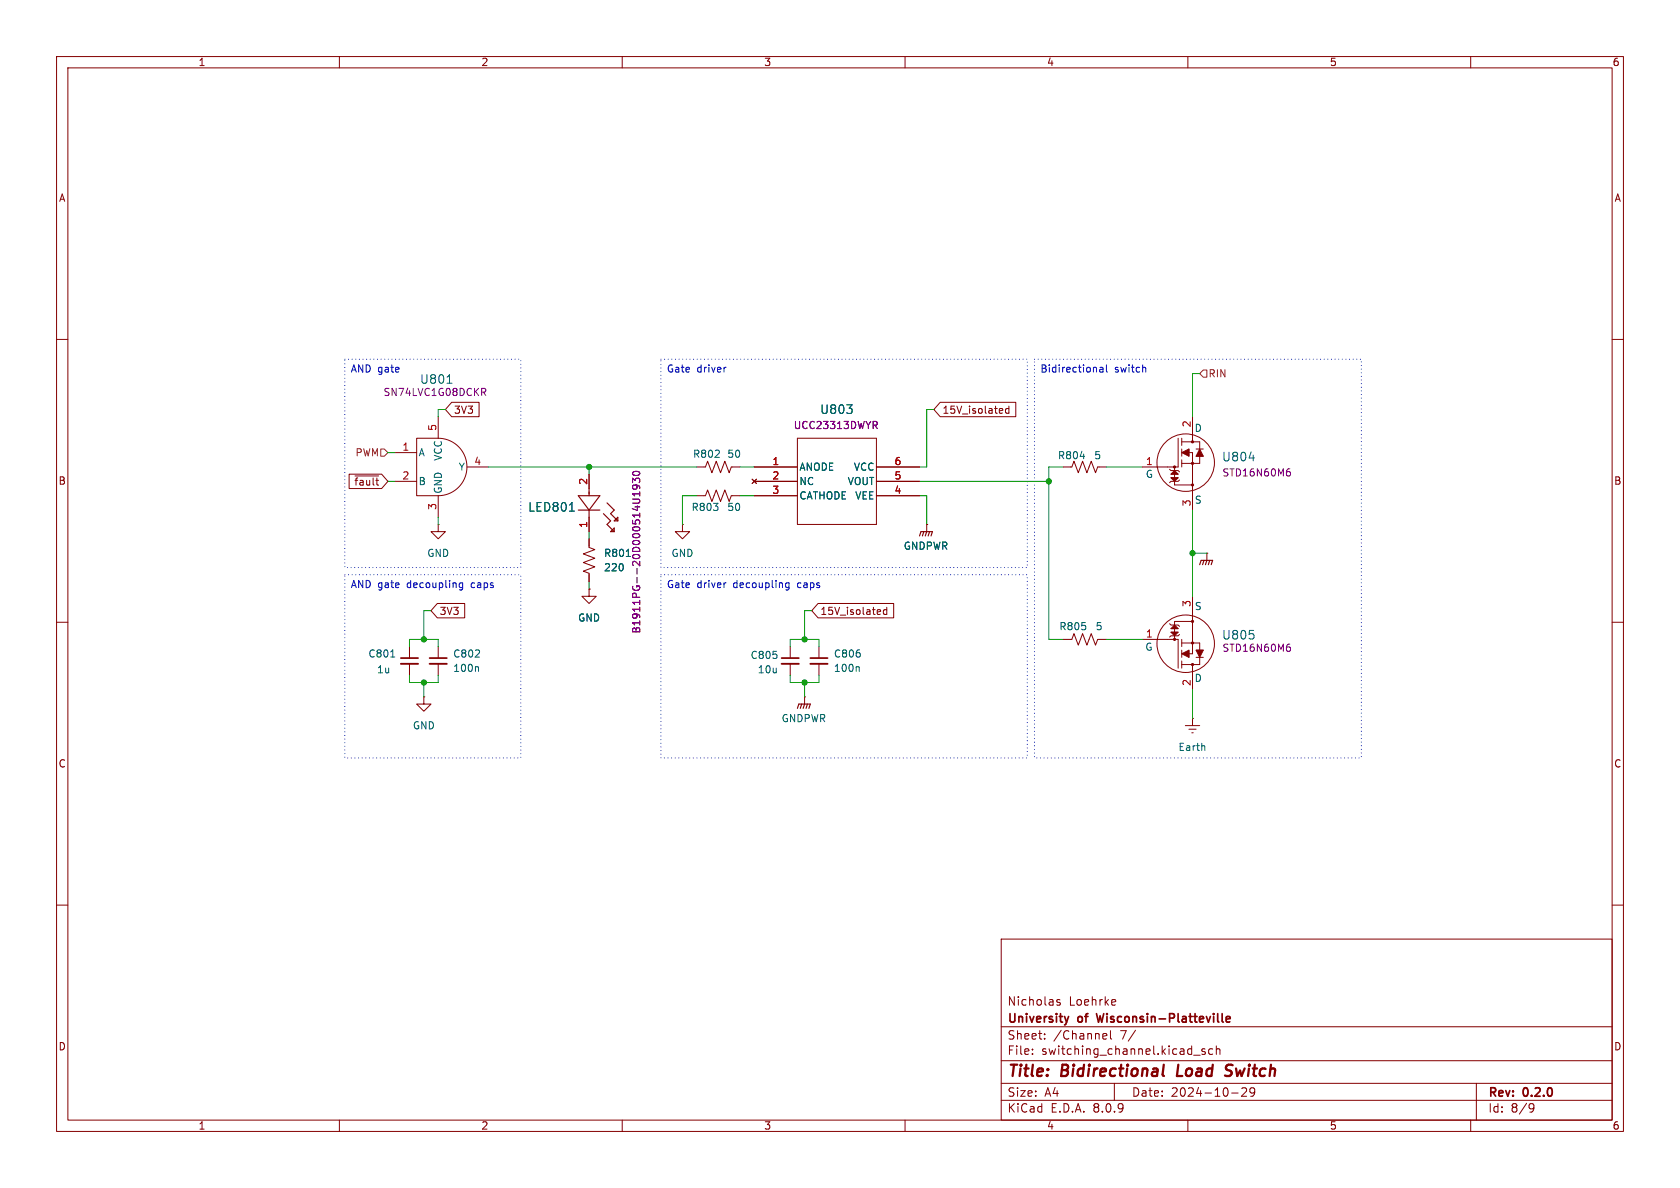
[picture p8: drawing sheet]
<svg xmlns="http://www.w3.org/2000/svg" width="297mm" height="210mm" viewBox="0 0 297 210" stroke-linecap="round" stroke-linejoin="round" font-family="sans-serif">
<g fill="none" stroke="#840000" stroke-width=".18">
<path d="M10 10h277v190h-277zM12 12h273v186h-273zM60 10v2M110 10v2M160 10v2M210 10v2M260 10v2M10 60h2M77.5 77.5a5.1 5.1 0 0 1 5 5.1 5.1 5.1 0 0 1-5 5M77.5 77.5h-3.8v10.1h3.8M77.5 73.7v3.8M79.9 71.1h4.8v2.6h-4.8l-1.2-1.3z"/>
<path d="M141 77.5h13.9v15.2h-13.9zM166.2 71.1h13.4v2.6h-13.4l-1.1-1.3zM177.2 72.3l.1 .2-.6 .1M178.4 71.8v1.3M178.4 72.3l-.4-.1-.2 .3 .1 .5h.5M208.3 77.5v5.1h-6.4M208.9 77.5v1.2M208.9 79.4v1.2M208.9 78.1h3.2v1.3M210.8 73.7v4.4M211.5 79.4h1.2M285 60h2"/>
<path d="M61.7 83.8h5.8l1.1 1.3-1.1 1.3h-5.8zM62.8 84.1h4.1M69.8 80h3.9M69.8 85.1h3.9M77.5 92.7v1.3h1.2l-1.2 1.3-1.3-1.3h1.3M77.5 92.7h.1M77.5 87.6v3.8M82.5 82.6h3.9M104.1 95.3v1.5l1.1 .4-2.1 .7 2.1 .8-2.1 .7 2.1 .8-2.1 .8 1 .3v1.6M104.1 83.8v2.6M104.1 91.4v2.6M120.6 92.7v1.3h1.3l-1.3 1.3-1.2-1.3h1.2"/>
<path d="M120.6 92.7h.1M123.2 87.6h1.5l.4-1 .8 2 .7-2 .8 2 .7-2 .8 2 .4-1h1.5M123.2 82.6h1.5l.4-1.1 .8 2.1 .7-2.1 .8 2.1 .7-2.1 .8 2.1 .4-1h1.5M133 84.7l.7 .8M133.3 85.1h7.7M133.3 82.6h7.7M133.3 87.6h7.7M133.7 84.7l-.7 .8M154.9 85.1h7.7M154.9 82.6h7.7M154.9 87.6h7.7M163.8 92.7h.1"/>
<path d="M163.8 92.7v1.3M188 82.6h1.5l.4-1.1 .7 2.1 .8-2.1 .8 2.1 .7-2.1 .8 2.1 .4-1h1.5M206.8 83l.2 .2h.6M207.6 85.1h-.6l-.2 .2M207.6 83.2h.7l.2 .2M207.6 82.6v.6M207.6 83.8v.7M207.6 85.1v.6h3.2M208.5 84.9l-.2 .2h-.7M208.9 81.3v1.3M210.2 80h.6v10.2M212.1 80.6v1.3h-3.2"/>
<path d="M213.4 97.8h.1M213.4 97.8v1.3M10 110h2M72.4 114.3v2M72.4 117.3v2.1M77.3 106.7h4.9v2.5h-4.9l-1.1-1.2zM77.5 114.3v2M77.5 117.3v2.1M104.1 104.1v1.3h1.3l-1.3 1.3-1.2-1.3h1.2M104.1 104.1h.1M139.7 114.3v2M139.7 117.3v2.1"/>
<path d="M144.6 106.7h13.4v2.5h-13.4l-1.1-1.2zM144.8 114.3v2M144.8 117.3v2.1M155.6 107.8l.1 .3-.6 .1M156.8 107.4v1.2M156.8 107.8h-.4l-.2 .2 .1 .6h.5M188 113h1.5l.4-1 .7 2 .8-2 .8 2 .7-2 .8 2 .4-1h1.5M201.9 113h6.4v5.1M206.8 110.3l.2 .2h.6M207.6 110.5h.7l.2 .2M207.6 112.4h-.6l-.2 .2M207.6 111.1v.7"/>
<path d="M207.6 112.4v.6M208.5 112.2l-.2 .2h-.7M208.9 113v1.3M208.9 114.9v1.3M208.9 116.8v1.3M208.9 113.7h3.2v1.2M210.8 105.4v10.2h-.6M210.8 117.5v4.4M210.8 109.9h-3.2v.6M211.5 116.2h1.2M212.1 116.2v1.3h-3.2M285 110h2"/>
<path d="M74.9 123.2v1.3h1.3l-1.3 1.2-1.2-1.2h1.2M74.9 123.2h.1M142.2 123.2h.1M142.2 123.2v1.3M209.5 128.3h2.6M210.2 128.9h1.3M210.7 129.5h.2M210.8 127h.1M210.8 127v1.3M10 160h2M177 166h108v32h-108zM187.4 176.8l-.4-.1-.2 .2 .1 .2 .5 .2v.3h-.6"/>
<path d="M197 176.7l.2 .4-.7 .1M197.2 177.6l-.2 .1M285 160h2M60 198v2M110 198v2M160 198v2M177 194.5h108M177 191.5h108M177 187.5h108M177 181.5h108M182.5 186.3v.1M182.5 185.5v.1"/>
<path d="M184.7 183.6v.1M184.7 182.8v.1M195.2 182.7l.4 .1 .1 .3-.7 .1M195.6 183.6l-.4 .1M196.3 182.2v1.3l.2 .2M197 191.5v3M200.7 182.1l-1.2 2M210 198v2M211 186.5h1.2M213 185.5l-.3-.1-.2 .2v.2l.5 .2v.3h-.5M214.4 185.5l-.4-.1-.3 .3v.4l.1 .2h.6M215 185.5l.2-.1 .4 .1 .1 .9"/>
<path d="M215 184.9v1.5M217.7 193.2h1.2M219.5 192.4l.6-.1 .2 .1 .1 .3-.9 1.1h.9M221.8 192.9l-.3 .3h-.3l-.2-.3 .1-.5 .4-.1 .2 .1a.99 .99 0 0 1-.3 1.4h-.3M260 198v2M261 191.5v6.5M270.6 195.1l.5 .1a.99 .99 0 0 1-.4 1.4h-.2M271.2 195.7l-.3 .3h-.3"/>
<circle cx="209.6" cy="81.8" r="5.1"/>
<circle cx="209.6" cy="113.8" r="5.1"/>
</g>
<path d="M205.6 190.1l.2 .1M205.7 188.2l-.2 1.7M208.3 188.2l-.2 2h.9M216.8 189l.8 .4M217.6 190a.85 .85 0 0 1-1 .1M217.6 188.2h-.4l-.5 .4" fill="none" stroke="#840000" stroke-width=".4"/>
<path d="M70.9 116.3h3M75.9 116.3h3.1M138.2 116.3h3M143.3 116.3h3M188.9 179.7l-.3 1M193.8 179.2l.4 1.5M216.1 180.6l.2 .1M216.8 180.2l.7-.2-.1-.2-.4-.1-.2 .2v.7h.6" fill="none" stroke="#840000" stroke-width=".3"/>
<path d="M70.9 117.3h3M75.9 117.3h3.1M138.2 117.3h3M143.3 117.3h3" fill="none" stroke="#840000" stroke-width=".33"/>
<path d="M79 67.8h.9M100.7 90.4h.9M110.7 98.4h.7M191 80.7h.8M220.8 81h1M69.1 116.1h.7M84.4 117.8l.2 .2v.7M151.7 117.8l.2 .2v.7M221.6 112.2v.6M212.9 131.9l.1 .8" fill="none" stroke="#006464" stroke-width=".18"/>
<g fill="none" stroke="#840084" stroke-width=".18">
<path d="M85.2 68.7h.4l.3 .2-.1 .4h-.6M85.5 69.3l.4 .6M154.7 75.2l.4 .6M154.8 74.5l.3 .2-.1 .3-.2 .2M111.8 88.2h1.1l.1 .1M111.8 85.3v-.8l.5 .5 .1-.4h.6l.1 .2-.1 .5M111.9 83.5a.75 .75 0 0 1 1.2 .2 .72 .72 0 0 1-1.3-.1zM112.4 85.7l.2 .3v.3l-.2 .2-.5-.2-.1-.3 .2-.2a.84 .84 0 0 1 1.1 .3v.2M113.1 87v.7M113.1 87.3h-1.3l.4 .4M227.7 83.4h.2l.2 .2v.4l-.4 .1M228 82.9h-.3"/>
<path d="M227.7 114.3h.2l.2 .3v.4l-.4 .1M228 113.9h-.3"/>
</g>
<g fill="none" stroke="#840000" stroke-width=".2">
<path d="M102.2 87.6h3.8l-1.9 2.6zM102.2 90.2h3.8M104.1 86.4v1.2M104.1 90.2v1.2M106.7 90.8l1.2 1.3-.6 .6 1.3 1.3M107.3 88.9l1.3 1.3-.7 .6 1.3 1.3M107.9 94l.7-.7v.7zM108.6 92.1l.6-.7v.7zM162.6 94.7l.2-.7h2l-.2 .7M163.3 94l-.2 .7M163.8 94l-.2 .7M164.3 94l-.2 .7"/>
<path d="M212.1 99.8l.2-.7h2.1l-.3 .7M212.9 99.1l-.3 .7M213.4 99.1l-.3 .7M213.9 99.1l-.3 .7M141 125.2l.2-.7h2.1l-.3 .7M141.7 124.5l-.2 .7M142.2 124.5l-.2 .7M142.7 124.5l-.2 .7"/>
</g>
<g fill="#840000" stroke="#840000" stroke-width=".18">
<path d="M207 111.1l.6-.6 .7 .6z"/>
<path d="M207 111.8h1.3l-.7 .6z"/>
<path d="M208.9 115.6l1.3-.7v1.3z"/>
<path d="M211.5 114.9h1.2l-.6 1.3z"/>
<path d="M207 111.1h1.3z"/>
<path d="M207 111.8h1.3z"/>
<path d="M210.2 114.9v1.3z"/>
<path d="M211.5 114.9h1.2z"/>
<path d="M207 84.5h1.3l-.7 .6z"/>
<path d="M207 83.8l.6-.6 .7 .6z"/>
<path d="M208.9 80l1.3-.6v1.2z"/>
<path d="M212.1 79.4l.6 1.2h-1.2z"/>
<path d="M207 84.5h1.3z"/>
<path d="M207 83.8h1.3z"/>
<path d="M210.2 79.4v1.2z"/>
<path d="M211.5 80.6h1.2z"/>
<circle cx="207.6" cy="113" r=".1"/>
<circle cx="207.6" cy="113" r=".19"/>
<circle cx="210.8" cy="109.9" r=".19"/>
<circle cx="210.8" cy="113.7" r=".1"/>
<circle cx="210.8" cy="113.7" r=".19"/>
<circle cx="210.8" cy="117.5" r=".1"/>
<circle cx="210.8" cy="117.5" r=".19"/>
<circle cx="207.6" cy="82.6" r=".1"/>
<circle cx="207.6" cy="82.5" r=".19"/>
<circle cx="210.8" cy="85.7" r=".19"/>
<circle cx="210.8" cy="81.9" r=".1"/>
<circle cx="210.8" cy="81.9" r=".19"/>
<circle cx="210.8" cy="78.1" r=".1"/>
<circle cx="210.8" cy="78.1" r=".19"/>
</g>
<path d="M67.3 79.4h.6l.7 .6-.7 .6h-.6zM212.7 65.4h.7v1.3h-.7l-.6-.7z" fill="none" stroke="#725600" stroke-width=".18"/>
<path d="M61 63.5h31.1v36.8h-31.1zM116.8 63.5h64.8v36.8h-64.8zM182.9 63.5h57.8v70.5h-57.8zM61 101.6h31.1v32.4h-31.1zM116.8 101.6h64.8v32.4h-64.8z" fill="none" stroke="#0000c2" stroke-width=".18" stroke-dasharray="0 .6"/>
<path d="M128.2 64.9h.2M194.5 65h.4l.1 .8M195 65.2l-.4 .1-.2 .2 .2 .3 .4-.1M195.6 64.5v1.1l.2 .2M202.4 64.9l.2 .2v.7M81.8 103v1.1l-.3 .2-.3-.1M81.8 103.1l-.4-.1-.2 .3 .1 .5h.5M128.2 103h.2M139.5 103v1.1l-.3 .2-.3-.1M139.5 103.1l-.4-.1-.2 .3 .1 .5h.5" fill="none" stroke="#0000c2" stroke-width=".18"/>
<g fill="none" stroke="#009600" stroke-width=".18">
<path d="M78.7 72.4h-1.2v1.3M165.1 72.4h-1.3v10.2h-1.2M212.1 66h-1.3v7.7M68.6 85.1h1.2M68.6 80h1.2M77.5 91.4v1.3M86.4 82.6h36.8M104.1 82.6v1.2M104.1 94v1.3M123.2 87.6h-2.6v5.1M130.8 82.6h2.5M130.8 87.6h2.5"/>
<path d="M162.6 85.1h22.8M162.6 87.6h1.2v5.1M188 82.6h-2.6v30.4h2.6M195.6 82.6h6.3M210.8 90.2v15.2M210.8 97.8h2.6M72.4 114.3v-1.3h5.1v1.3M72.4 119.4v1.3h5.1v-1.3M76.2 108h-1.3v5M104.1 102.9v1.2M139.7 114.3v-1.3h5.1v1.3M139.7 119.4v1.3h5.1v-1.3"/>
<path d="M143.5 108h-1.3v5M195.6 113h6.3M74.9 120.7v2.5M142.2 120.7v2.5M210.8 121.9v5.1"/>
</g>
<g fill="#009600" stroke="#009600" stroke-width=".18">
<circle cx="185.4" cy="85.1" r=".46"/>
<circle cx="210.8" cy="97.8" r=".46"/>
<circle cx="104.1" cy="82.6" r=".46"/>
<circle cx="74.9" cy="120.7" r=".46"/>
<circle cx="74.9" cy="113" r=".46"/>
<circle cx="142.2" cy="120.7" r=".46"/>
<circle cx="142.2" cy="113" r=".46"/>
</g>
<g font-size="2.8" fill="#840000">
<text x="178" y="190.9">Title:</text>
<text x="187.7" y="190.9">Bidirectional</text>
<text x="208.9" y="190.9">Load</text>
<text x="218.3" y="190.9">Switch</text>
</g>
<g font-size="2.1" fill="#840084">
<text x="74.2" y="68">U801</text>
<text x="216" y="113.3">U805</text>
</g>
<g font-size="2.1" fill="#006464">
<text x="144.9" y="73.4">U803</text>
<text x="216" y="81.8">U804</text>
<text x="93.3" y="90.7">LED801</text>
</g>
<g font-size="2.1" fill="#840000">
<text x="178" y="178">Nicholas</text>
<text x="188.9" y="178">Loehrke</text>
<text x="178" y="184">Sheet:</text>
<text x="178" y="181.2">University</text>
<text x="186.2" y="184">/Channel</text>
<text x="190.7" y="181.2">of</text>
<text x="194.6" y="181.2">Wisconsin-Platteville</text>
<text x="198.1" y="184">7/</text>
<text x="178" y="186.7">File:</text>
<text x="184.1" y="186.7">switching_channel.kicad_sch</text>
<text x="178" y="196.9">KiCad</text>
<text x="178" y="194.1">Size:</text>
<text x="184.7" y="194.1">A4</text>
<text x="185.7" y="196.9">E.D.A.</text>
<text x="193.3" y="196.9">8.0.9</text>
<text x="200" y="194.1">Date:</text>
<text x="207" y="194.1">2024-10-29</text>
<text x="263" y="194.3">Rev:</text>
<text x="263" y="196.9">Id:</text>
<text x="267.1" y="196.9">8/9</text>
<text x="269.4" y="194.3">0.2.0</text>
</g>
<g font-size="1.8" fill="#840000">
<text x="35" y="11.9">1</text>
<text x="85" y="11.9">2</text>
<text x="135" y="11.9">3</text>
<text x="185" y="11.9">4</text>
<text x="235" y="11.9">5</text>
<text x="285" y="11.9">6</text>
<text x="10.3" y="35.9">A</text>
<text x="285.3" y="35.9">A</text>
<text x="80.2" y="73.3">3V3</text>
<text x="166.5" y="73.3">15V_isolated</text>
<text x="10.3" y="85.9">B</text>
<text x="62.5" y="86">~{fault}</text>
<text x="285.3" y="85.9">B</text>
<text x="77.6" y="108.9">3V3</text>
<text x="144.9" y="108.9">15V_isolated</text>
<text x="10.3" y="135.9">C</text>
<text x="285.3" y="135.9">C</text>
<text x="10.3" y="185.9">D</text>
<text x="285.3" y="185.9">D</text>
<text x="35" y="199.9">1</text>
<text x="85" y="199.9">2</text>
<text x="135" y="199.9">3</text>
<text x="185" y="199.9">4</text>
<text x="235" y="199.9">5</text>
<text x="285" y="199.9">6</text>
</g>
<g font-size="1.8" fill="#0000c2">
<text x="61.9" y="66.2">AND gate</text>
<text x="117.8" y="66.2">Gate</text>
<text x="123.2" y="66.2">driver</text>
<text x="183.8" y="66.2">Bidirectional</text>
<text x="197" y="66.2">switch</text>
<text x="61.9" y="104.3">AND gate</text>
<text x="72.1" y="104.3">decoupling</text>
<text x="83.6" y="104.3">caps</text>
<text x="117.8" y="104.3">Gate</text>
<text x="123.2" y="104.3">driver</text>
<text x="129.7" y="104.3">decoupling</text>
<text x="141.3" y="104.3">caps</text>
</g>
<g font-size="1.8" fill="#840084">
<text x="67.7" y="70.2">SN74LVC1G08DCKR</text>
<text x="140.2" y="76">UCC23313DWYR</text>
<text x="216" y="84.4">STD16N60M6</text>
<text x="113.4" y="112.1" transform="rotate(-90 113.4 112.1)">B1911PG--20D000514U1930</text>
<text x="216" y="115.4">STD16N60M6</text>
</g>
<g font-size="1.8" fill="#725600">
<text x="213.6" y="66.9">RIN</text>
<text x="62.7" y="80.9">PWM</text>
</g>
<g font-size="1.8" fill="#a90000">
<text x="77.2" y="76.3" transform="rotate(-90 77.2 76.3)">5</text>
<text x="210.6" y="75.6" transform="rotate(-90 210.6 75.6)">2</text>
<text x="71" y="79.8">1</text>
<text x="83.7" y="82.3">4</text>
<text x="136.5" y="82.3">1</text>
<text x="158" y="82.3">6</text>
<text x="202.5" y="82.3">1</text>
<text x="71" y="84.8">2</text>
<text x="103.9" y="85.8" transform="rotate(-90 103.9 85.8)">2</text>
<text x="136.5" y="84.8">2</text>
<text x="136.5" y="87.4">3</text>
<text x="158" y="87.4">4</text>
<text x="158" y="84.8">5</text>
<text x="210.6" y="89.6" transform="rotate(-90 210.6 89.6)">3</text>
<text x="77.2" y="90.2" transform="rotate(-90 77.2 90.2)">3</text>
<text x="103.9" y="93.4" transform="rotate(-90 103.9 93.4)">1</text>
<text x="210.6" y="107.4" transform="rotate(-90 210.6 107.4)">3</text>
<text x="202.5" y="112.8">1</text>
<text x="210.6" y="121.4" transform="rotate(-90 210.6 121.4)">2</text>
</g>
<g font-size="1.8" fill="#006464">
<text x="211.1" y="76.6">D</text>
<text x="73.9" y="80.9">A</text>
<text x="78.3" y="81.6" transform="rotate(-90 78.3 81.6)">VCC</text>
<text x="81" y="83.4">Y</text>
<text x="122.4" y="81.1">R802</text>
<text x="128.5" y="81.1">50</text>
<text x="141.2" y="83.4">ANODE</text>
<text x="150.9" y="83.4">VCC</text>
<text x="186.9" y="81.4">R804</text>
<text x="193.3" y="81.4">5</text>
<text x="73.9" y="86">B</text>
<text x="78.3" y="87.4" transform="rotate(-90 78.3 87.4)">GND</text>
<text x="141.2" y="86">NC</text>
<text x="141.2" y="88.5">CATHODE VEE</text>
<text x="149.8" y="86">VOUT</text>
<text x="202.5" y="84.7">G</text>
<text x="211.1" y="89.3">S</text>
<text x="122.2" y="90.5">R803</text>
<text x="128.5" y="90.5">50</text>
<text x="75.4" y="98.7">GND</text>
<text x="106.7" y="98.7">R801</text>
<text x="106.7" y="101.2">220</text>
<text x="118.6" y="98.7">GND</text>
<text x="159.7" y="97.4">GNDPWR</text>
<text x="102.1" y="110.1">GND</text>
<text x="187.2" y="111.6">R805</text>
<text x="193.6" y="111.6">5</text>
<text x="211.1" y="108.1">S</text>
<text x="65" y="116.4">C801</text>
<text x="66.6" y="119.2">1u</text>
<text x="80" y="116.4">C802</text>
<text x="80" y="119">100n</text>
<text x="132.6" y="116.7">C805</text>
<text x="133.9" y="119.2">10u</text>
<text x="147.3" y="116.4">C806</text>
<text x="147.3" y="119">100n</text>
<text x="202.4" y="115.3">G</text>
<text x="211.1" y="120.8">D</text>
<text x="72.9" y="129.1">GND</text>
<text x="138.1" y="127.9">GNDPWR</text>
<text x="208.2" y="132.9">Earth</text>
</g>
</svg>
